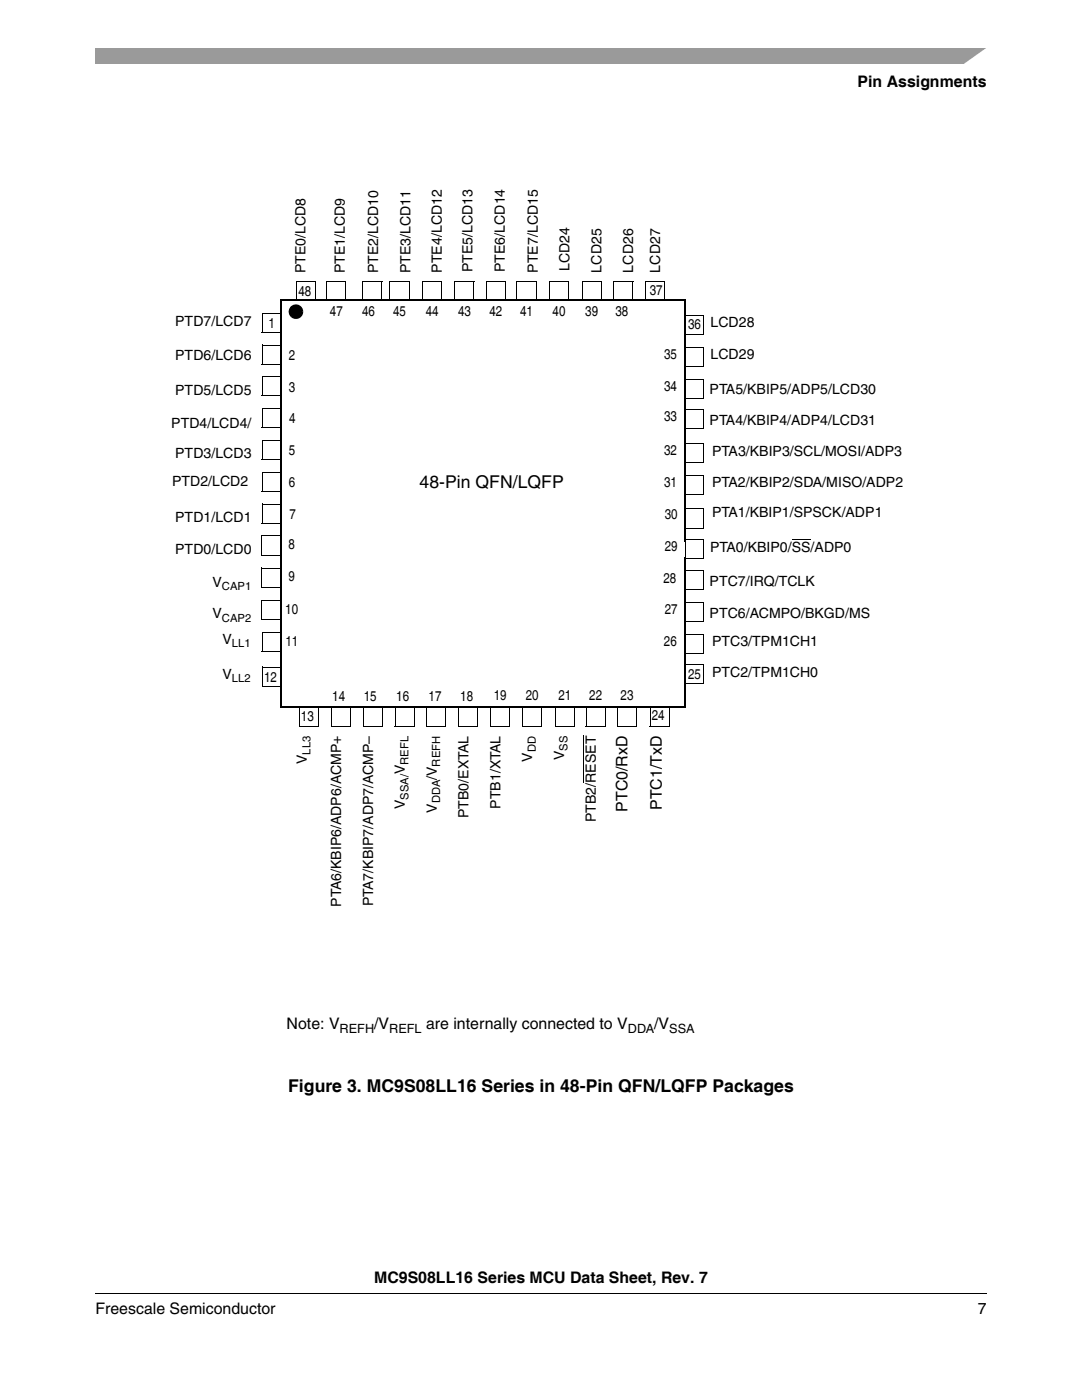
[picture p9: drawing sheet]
<svg xmlns="http://www.w3.org/2000/svg" width="216mm" height="279mm" viewBox="0 0 216 279" stroke-linecap="round" stroke-linejoin="round" font-family="sans-serif">
<path d="M19 258v.2z" fill="#000"/>
<path d="M19 258.1h177.8" fill="none" stroke="#000" stroke-width=".2"/>
<path d="M201.9 254h.7v16.4h-.7z" fill="#fff"/>
<path d="M19 9.5h177.8v3.2h-177.8z" fill="#9a9a9a"/>
<path d="M192 13l5.3-3.8h1.5v3.8z" fill="#fff"/>
<path d="M24.8 108.6h25.4v3.2h-25.4z" fill="#fff"/>
<path d="M56.2 60h80.7M56.2 59.8v81.3M136.7 59.9v81.4M56 141.1h80.7" fill="none" stroke="#000" stroke-width=".36"/>
<g fill="none" stroke="#000" stroke-width=".2">
<path d="M59.1 60h3.8M59.1 56.1v3.9M59.1 56.2h3.9M62.9 56.2v3.8M116.1 60h3.9M116.1 56.2h3.9M116.1 56.1v3.9M120 56.2v3.8M122.4 60h3.9M122.5 56.2h3.9M122.5 56.1v3.9M126.3 56.2v3.8"/>
<path d="M128.8 60h3.9M128.8 56.2h3.9M128.8 56.1v3.9M132.7 56.2v3.8M52.2 72.7h3.9M52.2 66.3h3.9M52.2 79h3.9M52.3 68.9h3.9M52.3 62.5h3.9M52.3 75.2h3.9M52.3 62.4v3.9M52.3 68.8v3.9"/>
<path d="M52.3 75.1v3.9M56.1 62.5v3.9M56.1 68.9v3.8M56.1 75.2v3.9M136.5 66.8h3.9M136.6 63h3.9M136.6 62.9v3.9M140.4 63v3.9M52.2 85.4h3.9M52.2 91.7h3.9M52.2 98.1h3.9M52.3 81.6h3.9"/>
<path d="M52.3 87.9h3.9M52.3 94.3h3.9M52.3 81.5v3.9M52.3 87.8v3.9M52.3 94.2v3.9M56.1 81.6v3.8M56.1 87.9v3.9M56.1 94.3v3.8M136.5 98.7h3.9M136.6 94.8h3.9M136.6 94.8v3.9M140.4 94.8v3.9"/>
<path d="M52.2 110.8h3.9M52.2 104.4h3.9M52.3 106.9v3.9M52.3 107h3.9M52.3 100.6h3.9M52.3 100.5v3.9M56.1 107v3.8M56.1 100.6v3.9M136.5 105.4h3.9M136.5 111.4h3.9M136.5 117.6h3.9M136.6 101.6h3.9"/>
<path d="M136.6 107.6h3.9M136.6 113.8h3.9M136.6 101.5v3.9M136.6 107.5v3.9M136.6 113.7v3.9M140.4 101.6v3.9M140.4 107.6v3.9M140.4 113.8v3.9M136.5 124.1h3.9M136.5 130.3h3.9M136.5 136.4h3.9M136.6 120.3h3.9"/>
<path d="M136.6 126.5h3.9M136.6 132.5h3.9M136.6 120.2v3.9M136.6 126.4v3.9M136.6 132.5v3.9M140.4 120.3v3.9M140.4 126.5v3.9M140.4 132.5v3.9M59.7 144.9h3.9M59.8 141.1v3.8M59.8 141.1h3.9M63.6 141.1v3.9"/>
<path d="M66 144.9h3.9M66.1 141.1v3.8M66.1 141.1h3.9M69.9 141.1v3.9M72.4 144.9h3.9M72.5 141.1h3.9M72.5 141.1v3.8M76.3 141.1v3.9M78.7 144.9h3.9M78.8 141.1h3.9M78.8 141.1v3.8M82.6 141.1v3.9"/>
<path d="M85.1 144.9h3.9M85.2 141.1h3.9M85.2 141.1v3.8M89 141.1v3.9M91.4 144.9h3.9M91.5 141.1v3.8M91.5 141.1h3.9M95.3 141.1v3.9M97.8 144.9h3.9M97.9 141.1h3.9M97.9 141.1v3.8M101.7 141.1v3.9"/>
<path d="M129.6 144.9h3.9M129.7 141.1h3.9M129.7 141.1v3.8M133.5 141.1v3.9"/>
</g>
<circle cx="59" cy="62.2" r="1.27" fill="#000"/>
<path d="M58.3 63l.6 .3 .6-.1 .4-.3 .2-.7h.4l-.3 .9-.6 .4-.4 .1-.7-.1-.4-.1zM58.1 61.1l.5-.3h.6a1.39 1.39 0 0 1 1.3 1.4h-.4l-.2-.7-.4-.3h-.9l-.4 .3-.2 .4v.6l.4 .6-.3 .3-.4-.6-.1-.6 .1-.5z" fill="#000"/>
<g fill="#fff">
<path d="M24.8 89.6h25.4v3.1h-25.4z"/>
<path d="M104.3 146.8h3.2v25.4h-3.2z"/>
<path d="M98 146.8h3.2v25.4h-3.2z"/>
<path d="M91.6 146.8h3.2v25.4h-3.2z"/>
<path d="M85.3 146.8h3.2v25.4h-3.2z"/>
<path d="M78.9 146.8h3.2v25.4h-3.2z"/>
<path d="M72.6 146.8h3.1v42.7h-3.1z"/>
<path d="M66.2 146.8h3.2v42.4h-3.2z"/>
<path d="M141.6 115h47.4v3.3h-47.4z"/>
<path d="M142.1 127.1h45.5v3h-45.5z"/>
<path d="M124.5 29h3.1v25.4h-3.1z"/>
<path d="M105.4 29h3.2v25.4h-3.2z"/>
<path d="M111.8 28.7h3.1v25.4h-3.1z"/>
<path d="M118.1 29h3.2v25.4h-3.2z"/>
</g>
<path d="M52.2 117.2h3.9M52.3 113.3v3.9M52.3 119.8v3.9M52.3 113.4h3.9M52.3 119.9h3.9M56.1 113.4v3.9M56.1 119.9v3.9M52.2 123.7h3.9M52.3 130.1h3.8M52.3 126.2v3.9M52.3 126.3h3.9M56.1 126.3v3.9" fill="none" stroke="#000" stroke-width=".2"/>
<path d="M24.8 115.2h25.4v3.2h-25.4z" fill="#fff"/>
<path d="M52.2 136.9h3.9M52.3 133v3.9M52.3 133.1h3.9M56.1 133.1v3.9" fill="none" stroke="#000" stroke-width=".2"/>
<path d="M24.6 133.6h25.4v3.2h-25.4z" fill="#fff"/>
<path d="M104.2 144.9h3.9M104.3 141.1h3.9M104.3 141.1v3.8M108.1 141.1v3.9" fill="none" stroke="#000" stroke-width=".2"/>
<path d="M110.7 146.8h3.2v25.4h-3.2z" fill="#fff"/>
<path d="M110.7 144.9h3.9M110.8 141.1v3.8M110.8 141.1h3.9M114.6 141.1v3.9" fill="none" stroke="#000" stroke-width=".2"/>
<path d="M117 146.8h3.2v25.4h-3.2z" fill="#fff"/>
<path d="M116.5 146.8v9.5M116.9 144.9h3.9M116.9 141.1h3.9M116.9 141.1v3.8M120.8 141.1v3.9" fill="none" stroke="#000" stroke-width=".2"/>
<path d="M123.4 146.8h3.2v25.4h-3.2z" fill="#fff"/>
<path d="M123.1 144.9h3.9M123.2 141.1v3.8M123.2 141.1h3.9M127 141.1v3.9" fill="none" stroke="#000" stroke-width=".2"/>
<path d="M141.6 121.5h42.1v3.2h-42.1z" fill="#fff"/>
<path d="M109.5 60h3.9M109.6 56.2h3.9M109.6 56.1v3.9M113.4 56.2v3.8" fill="none" stroke="#000" stroke-width=".2"/>
<path d="M98.9 28.9h3.1v25.4h-3.1z" fill="#fff"/>
<path d="M103.1 60h3.9M103.1 56.2h3.9M103.1 56.1v3.9M107 56.2v3.8" fill="none" stroke="#000" stroke-width=".2"/>
<path d="M92.4 29h3.2v25.4h-3.2z" fill="#fff"/>
<path d="M96.9 60h3.9M97 56.1v3.9M97 56.2h3.9M100.8 56.2v3.8" fill="none" stroke="#000" stroke-width=".2"/>
<path d="M86.3 29h3.1v25.4h-3.1z" fill="#fff"/>
<path d="M90.7 60h3.9M90.8 56.2h3.9M90.8 56.1v3.9M94.6 56.2v3.8" fill="none" stroke="#000" stroke-width=".2"/>
<g fill="#fff">
<path d="M80 29.1h3.2v25.4h-3.2z"/>
<path d="M24.1 95.2h25.4v3.2h-25.4z"/>
<path d="M24.8 121.5h25.4v3.2h-25.4z"/>
<path d="M24.6 126.6h25.4v3.2h-25.4z"/>
</g>
<g fill="none" stroke="#000" stroke-width=".2">
<path d="M65.1 60h3.9M65.2 56.1v3.9M65.2 56.2h3.9M69 56.2v3.8M136.5 79.5h3.9M136.5 73.1h3.9M136.6 75.7h3.9M136.6 69.3h3.9M136.6 69.2v3.9M136.6 75.6v3.9M140.4 69.3v3.9M140.4 75.7v3.9"/>
<path d="M136.5 92.3h3.9M136.5 85.5h3.9M136.6 88.5h3.9M136.6 81.7h3.9M136.6 81.6v3.9M136.6 88.4v3.9M140.4 81.7v3.9M140.4 88.5v3.9"/>
</g>
<path d="M66.9 29.1h3.2v25.4h-3.2z" fill="#fff"/>
<path d="M77.7 60h3.9M77.8 56.2h3.9M77.8 56.1v3.9M81.6 56.2v3.8M84.2 60h3.9M84.3 56.2h3.9M84.3 56.1v3.9M88.1 56.2v3.8" fill="none" stroke="#000" stroke-width=".2"/>
<g fill="#fff">
<path d="M73.6 29.1h3.2v25.4h-3.2z"/>
<path d="M24.8 76.9h25.4v3.2h-25.4z"/>
<path d="M24.8 83.6h25.4v3.2h-25.4z"/>
<path d="M59.4 146.8h3.1v34.3h-3.1z"/>
<path d="M142.1 133.3h45.9v3.2h-45.9z"/>
<path d="M129.9 29h3.1v25.4h-3.1z"/>
<path d="M24.8 102.3h25.4v3.1h-25.4z"/>
<path d="M24.8 63.2h25.4v3.3h-25.4z"/>
<path d="M24.8 70h25.4v3.1h-25.4z"/>
<path d="M141.6 76.8h55.2v3.2h-55.2z"/>
<path d="M141.6 82.9h48.1v3.1h-48.1z"/>
<path d="M141.7 108.3h53.5v3.1h-53.5z"/>
</g>
<path d="M158 107.7h3.8" fill="none" stroke="#000" stroke-width=".2"/>
<g fill="#fff">
<path d="M135.9 108.3h.7v2.8h-.7z"/>
<path d="M142.1 101.3h49.4v3.2h-49.4z"/>
<path d="M142.1 89.2h41.4v3.2h-41.4z"/>
<path d="M142.1 95.2h48.9v3.2h-48.9z"/>
<path d="M141.8 63.4h25.4v3.2h-25.4z"/>
<path d="M141.8 69.7h55.1v3.2h-55.1z"/>
<path d="M59.1 29.1h3.1v25.4h-3.1z"/>
</g>
<path d="M72.3 59.9h3.9M72.4 56.1h3.9M72.4 56v3.9M76.2 56.1v3.9" fill="none" stroke="#000" stroke-width=".2"/>
<path d="M201.9 215.6h.7v3.5h-.7z" fill="#fff"/>
<g font-size="3.5">
<text x="83.7" y="97.4">48-Pin QFN/LQFP</text>
<text x="57.5" y="217.9">Figure 3. MC9S08LL16 Series in 48-Pin QFN/LQFP Packages</text>
</g>
<g font-size="3.2">
<text x="171.1" y="17.4">Pin Assignments</text>
<text x="125.2" y="162" transform="rotate(-90 125.2 162)">PTC0/RxD</text>
<text x="132.1" y="161.6" transform="rotate(-90 132.1 161.6)">PTC1/TxD</text>
<text x="57.2" y="205.3">Note: V</text>
<text x="74.7" y="205.3">/V</text>
<text x="85" y="205.3">are internally connected to V</text>
<text x="130.5" y="205.3">/V</text>
<text x="74.7" y="256.1">MC9S08LL16 Series MCU Data Sheet, Rev. 7</text>
<text x="19" y="262.3">Freescale Semiconductor</text>
<text x="195.1" y="262.3">7</text>
</g>
<g font-size="2.8">
<text x="59.5" y="59.1">48</text>
<text x="60.9" y="54.5" transform="rotate(-90 60.9 54.5)">PTE0/LCD8</text>
<text x="68.8" y="54.5" transform="rotate(-90 68.8 54.5)">PTE1/LCD9</text>
<text x="75.5" y="54.5" transform="rotate(-90 75.5 54.5)">PTE2/LCD10</text>
<text x="81.9" y="54.5" transform="rotate(-90 81.9 54.5)">PTE3/LCD11</text>
<text x="88.1" y="54.4" transform="rotate(-90 88.1 54.4)">PTE4/LCD12</text>
<text x="94.3" y="54.4" transform="rotate(-90 94.3 54.4)">PTE5/LCD13</text>
<text x="100.8" y="54.3" transform="rotate(-90 100.8 54.3)">PTE6/LCD14</text>
<text x="107.3" y="54.4" transform="rotate(-90 107.3 54.4)">PTE7/LCD15</text>
<text x="113.6" y="54.1" transform="rotate(-90 113.6 54.1)">LCD24</text>
<text x="120" y="54.4" transform="rotate(-90 120 54.4)">LCD25</text>
<text x="126.3" y="54.4" transform="rotate(-90 126.3 54.4)">LCD26</text>
<text x="129.6" y="58.8">37</text>
<text x="131.7" y="54.4" transform="rotate(-90 131.7 54.4)">LCD27</text>
<text x="35" y="65.1">PTD7/LCD7</text>
<text x="53.6" y="65.4">1</text>
<text x="65.8" y="63.1">47</text>
<text x="72.2" y="63.1">46</text>
<text x="78.4" y="63.1">45</text>
<text x="84.9" y="63.1">44</text>
<text x="91.4" y="63.1">43</text>
<text x="97.6" y="63.1">42</text>
<text x="103.8" y="63.1">41</text>
<text x="110.3" y="63.1">40</text>
<text x="116.8" y="63.1">39</text>
<text x="122.8" y="63.1">38</text>
<text x="137.3" y="65.6">36</text>
<text x="141.8" y="65.3">LCD28</text>
<text x="35" y="71.8">PTD6/LCD6</text>
<text x="57.6" y="71.8">2</text>
<text x="132.5" y="71.7">35</text>
<text x="141.8" y="71.6">LCD29</text>
<text x="35" y="78.7">PTD5/LCD5</text>
<text x="57.6" y="78.1">3</text>
<text x="132.5" y="78">34</text>
<text x="141.6" y="78.7">PTA5/KBIP5/ADP5/LCD30</text>
<text x="34.2" y="85.5">PTD4/LCD4/</text>
<text x="57.7" y="84.5">4</text>
<text x="132.5" y="84.1">33</text>
<text x="141.6" y="84.7">PTA4/KBIP4/ADP4/LCD31</text>
<text x="35" y="91.4">PTD3/LCD3</text>
<text x="57.6" y="90.8">5</text>
<text x="132.5" y="90.8">32</text>
<text x="142.1" y="91.1">PTA3/KBIP3/SCL/MOSI/ADP3</text>
<text x="34.3" y="97.1">PTD2/LCD2</text>
<text x="57.6" y="97.2">6</text>
<text x="132.5" y="97.2">31</text>
<text x="142.1" y="97.1">PTA2/KBIP2/SDA/MISO/ADP2</text>
<text x="35" y="104.1">PTD1/LCD1</text>
<text x="57.8" y="103.5">7</text>
<text x="132.6" y="103.6">30</text>
<text x="142.1" y="103.2">PTA1/KBIP1/SPSCK/ADP1</text>
<text x="35" y="110.5">PTD0/LCD0</text>
<text x="57.6" y="109.6">8</text>
<text x="132.6" y="109.9">29</text>
<text x="141.7" y="110.2">PTA0/KBIP0/SS/ADP0</text>
<text x="42.4" y="117.1">V</text>
<text x="57.6" y="116">9</text>
<text x="132.4" y="116.3">28</text>
<text x="141.6" y="116.9">PTC7/IRQ/TCLK</text>
<text x="42.4" y="123.4">V</text>
<text x="56.9" y="122.6">10</text>
<text x="132.6" y="122.6">27</text>
<text x="141.6" y="123.4">PTC6/ACMPO/BKGD/MS</text>
<text x="44.4" y="128.5">V</text>
<text x="56.9" y="128.9">11</text>
<text x="132.5" y="129">26</text>
<text x="142.1" y="129">PTC3/TPM1CH1</text>
<text x="44.4" y="135.5">V</text>
<text x="52.7" y="136">12</text>
<text x="137.3" y="135.5">25</text>
<text x="142.1" y="135.2">PTC2/TPM1CH0</text>
<text x="60" y="143.8">13</text>
<text x="66.3" y="139.8">14</text>
<text x="72.6" y="139.8">15</text>
<text x="79.1" y="140">16</text>
<text x="85.5" y="139.8">17</text>
<text x="91.8" y="139.8">18</text>
<text x="98.5" y="139.7">19</text>
<text x="104.9" y="139.7">20</text>
<text x="111.4" y="139.7">21</text>
<text x="117.6" y="139.7">22</text>
<text x="123.8" y="139.7">23</text>
<text x="130.1" y="143.6">24</text>
<text x="61.3" y="152.5" transform="rotate(-90 61.3 152.5)">V</text>
<text x="80.8" y="154.5" transform="rotate(-90 80.8 154.5)">V</text>
<text x="87.1" y="155.6" transform="rotate(-90 87.1 155.6)">/V</text>
<text x="106.2" y="152" transform="rotate(-90 106.2 152)">V</text>
<text x="112.5" y="151.7" transform="rotate(-90 112.5 151.7)">V</text>
<text x="80.8" y="161.5" transform="rotate(-90 80.8 161.5)">V</text>
<text x="99.8" y="161.4" transform="rotate(-90 99.8 161.4)">PTB1/XTAL</text>
<text x="87.1" y="162.2" transform="rotate(-90 87.1 162.2)">V</text>
<text x="93.5" y="163.3" transform="rotate(-90 93.5 163.3)">PTB0/EXTAL</text>
<text x="118.9" y="164.1" transform="rotate(-90 118.9 164.1)">PTB2/RESET</text>
<text x="68.1" y="181" transform="rotate(-90 68.1 181)">PTA6/KBIP6/ADP6/ACMP+</text>
<text x="74.4" y="180.9" transform="rotate(-90 74.4 180.9)">PTA7/KBIP7/ADP7/ACMP–</text>
</g>
<g font-size="2.5">
<text x="67.8" y="206.1">REFH</text>
<text x="77.7" y="206.1">REFL</text>
<text x="125.3" y="206.1">DDA</text>
<text x="133.5" y="206.1">SSA</text>
</g>
<g font-size="2.2">
<text x="44.3" y="117.8">CAP1</text>
<text x="44.3" y="124.1">CAP2</text>
<text x="46.3" y="129.2">LL1</text>
<text x="46.3" y="136.2">LL2</text>
<text x="113.3" y="149.8" transform="rotate(-90 113.3 149.8)">SS</text>
<text x="62" y="150.6" transform="rotate(-90 62 150.6)">LL3</text>
<text x="81.5" y="152.6" transform="rotate(-90 81.5 152.6)">REFL</text>
<text x="87.9" y="153" transform="rotate(-90 87.9 153)">REFH</text>
<text x="106.9" y="150.1" transform="rotate(-90 106.9 150.1)">DD</text>
<text x="81.5" y="159.6" transform="rotate(-90 81.5 159.6)">SSA/</text>
<text x="87.9" y="160.3" transform="rotate(-90 87.9 160.3)">DDA</text>
</g>
</svg>
